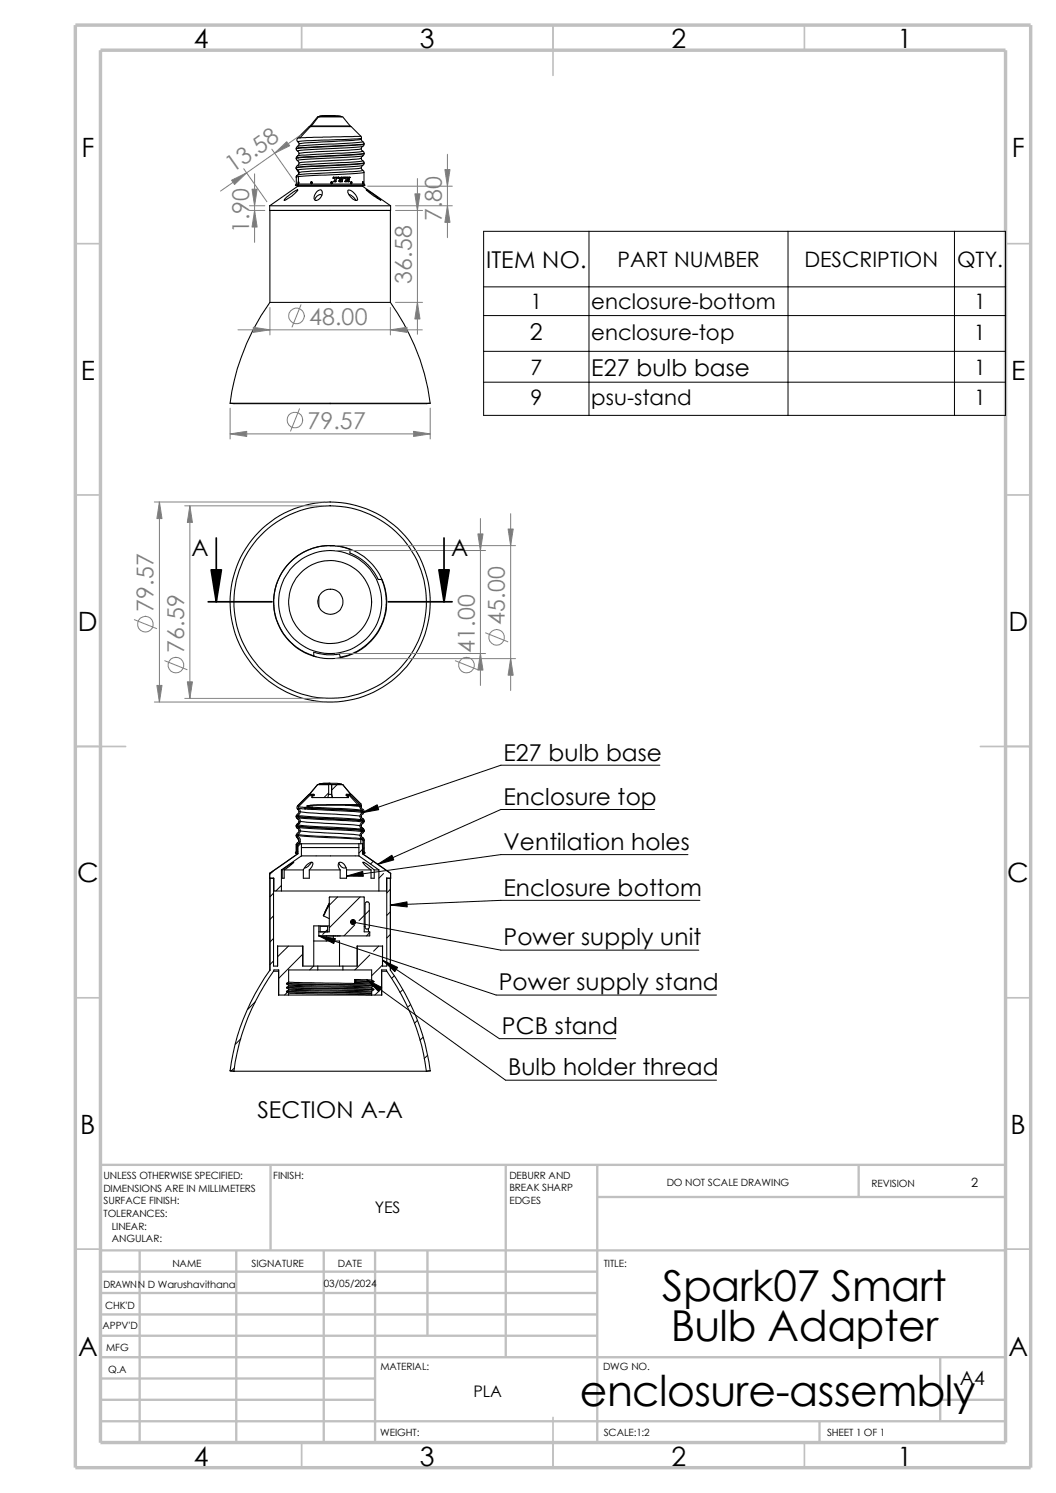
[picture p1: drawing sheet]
<svg xmlns="http://www.w3.org/2000/svg" width="210mm" height="297mm" viewBox="0 0 210 297" stroke-linecap="round" stroke-linejoin="round" font-family="sans-serif">
<g fill="none" stroke="#c0c0c0" stroke-width=".34">
<path d="M60 5v5M110 5v10M160 5v5M15 48.5h5M200 48.5h5M15 98.5h5M200 98.5h5M15 148.5h10M195 148.5h10M15 198.5h5M200 198.5h5M15 248.5h5"/>
<path d="M200 248.5h5M60 287v5M110 282v10M160 287v5"/>
</g>
<g fill="none" stroke="#c0c0c0" stroke-width=".47">
<path d="M53.8 231.7v17.1M100.6 231.7v38.3M118.8 238.1h81.2M118.8 231.7v55.3M170.8 231.7v6.4M200 231.7h-180v55.3M20 257.2h98.8M20 253h98.8M20 248.8h180M27.8 248.8v38.2M47 248.8v38.2M64.4 248.8v38.2"/>
<path d="M74.6 248.8v38.2M85 248.8v16.9M20 278.5h54.6M20 274.2h54.6M20 270h180M20 265.7h98.8M20 261.5h98.8M187 270v12.7M187 278.5h13M20 282.7h180M163 282.7v4.3"/>
</g>
<path d="M15 5h190v287h-190zM20 10h180v277h-180z" fill="none" stroke="#c0c0c0" stroke-width=".68" stroke-linecap="butt"/>
<g fill="none" stroke="#000" stroke-width=".21">
<path d="M56.9 39.4l.9-.8a1.88 1.88 0 0 1 1.4-.8 6.2 6.2 0 0 1-2.7 2.1zM58.8 36.8l.6 .2M58.8 36.8h.4M58.9 29.6l.3 .5M58.9 31.5l.3 .5M58.9 36.6l-.1 .2M58.9 35.2l.1-.3-.1 .4M58.9 33.4l.1 .3 .2 .1M58.9 36.6h.5M58.9 29.5v.1M58.9 31.5h.1M58.9 35.2v1.4"/>
<path d="M58.9 35.2h.1M58.9 33.4l.5 1.1M59.2 36.8h13.4M59.2 29.1l-.3 .4M59.2 31l-.3 .5M59.2 32.9l-.3 .5M59.2 27.5l-.1 .5 .1 .2M59.2 32l.3 .4M59.2 30.1l.3 .4M59.2 36.8l.2 .2M59.2 32h.1M59.2 33.8l.2 .7"/>
<path d="M59.2 33.8l.3 .5M59.2 37l-5.6 3.9M59.2 37h.1M59.2 37h12.9M59.3 28.2l.2 .4M59.3 28.2h.1M59.4 36.2h.1M59.4 29.4l-.5 .1M59.4 31.3l-.5 .2M59.4 33.2l-.5 .2M59.4 35.1l-.4 .1M59.4 33.3l-.5 .1"/>
<path d="M59.4 31.4l-.5 .1M59.4 29.5l-.5 .1M59.4 36.6l-.2 .2M59.4 36.4v.1M59.4 34.8h.1M59.4 29.4v.1M59.4 31.3v.1M59.4 33.2v.1M59.4 35.1v1.1M59.4 36.6h.1M59.4 36.2v.4M59.4 36.6h13"/>
<path d="M59.4 36.2v.2M59.4 34.5v.2M59.4 36.5h.1M59.4 36.5v.1M59.5 32.4l-.3 .5M59.5 30.5l-.3 .5M59.5 28.6l-.3 .5M59.5 34.3l-.2 .4M59.6 27.4l-.4 .1M61.7 25.1h.2M61.7 25.1v.1M61.7 25.2h-.2l-2.3 2.3"/>
<path d="M61.7 25.2l-2.1 2.2M61.7 25.2h8.1l2 1.9M61.8 36.4l.2 .1M61.8 36.4h.3M61.9 36.2a.22 .22 0 0 1 .2 .2 .22 .22 0 0 1-.2 .2M61.9 36.2a.22 .22 0 0 0-.1 .2 .22 .22 0 0 0 .1 .2M61.9 36.2h.1M61.9 25.1v.1M61.9 25.1h7.7M62 36.2l.1 .1M62 36.2l-.2 .2M62 36.5l-.1 .1"/>
<path d="M62.1 36.3l-.1 .2M63 38.1a.55 .55 0 0 1 .6-.3 .55 .55 0 0 1 .5 .4 1.42 1.42 0 0 1-1.4 1.6 1.24 1.24 0 0 1 .3-1.7zM63.3 23.2h-.1l-1.5 1.9M63.3 23.2l-1.4 1.9M63.3 23.2h4.9l1.4 1.9M63.4 23.2h.1M63.5 23.2h.1M63.5 23.2h4.4M63.6 23.2h4.2M63.6 23.2h.1M64 38.9a.82 .82 0 0 0-1.2 .4l-.2 .5M65.7 23l-2.2 .2"/>
<path d="M65.7 23l-2.1 .2M65.7 23l2.1 .2M65.8 36.4l.2 .1M65.8 36.4h.3M66 36.2a.21 .21 0 0 1 .2 .2 .21 .21 0 0 1-.2 .2M66 36.2a.21 .21 0 0 0-.3 .2 .21 .21 0 0 0 .3 .2M66 36.2h.1M66 36.5v.1M66 36.2l-.2 .2M66 36.2l.1 .2M66.1 36.4l-.1 .1M66.4 35.2l.1 .2"/>
<path d="M66.4 35.2l-.2 .2 .1 .1M66.4 36.2h.3M66.4 36.2h.1M66.5 36v.1M66.5 36.1l-.1 .1M66.5 35.4l-.2 .1M66.5 35.4h.1M66.7 35.3l-.2 .7M66.7 35.3h.1M66.7 35.3h.3M66.7 36.2h.1M66.7 36.1h.1"/>
<path d="M66.8 36.1h.1M66.8 36h.1M66.8 36l-.1 .1M66.8 36.1l-.1 .1M67 35.4l-.2 .6M67 35.3v.1M67 35.4h.1M67 35.3h.1M67.1 35.3h.1M67.4 35.2l-.2 .3 .2-.1M67.4 35.2v.2M67.4 35.4l-.2 .1"/>
<path d="M67.4 35.4h.1M67.6 36v.1M67.6 36.1h.1M67.6 36h.1M67.6 35.9v.1M67.6 35.9h.1M67.7 35.7l-.3 .2v.2h.3M67.7 35.9l-.1 .1M67.7 35.8v.1M67.7 35.8h.1M67.7 36.1h.1M67.7 35.6h.1"/>
<path d="M67.7 35.6l.1 .1M67.8 35.6v.1M67.8 35.6h.1M67.8 35.8h.1M67.8 35.7v.1M67.8 35.4v.2M67.8 35.4l-.1 .2M67.8 35.7h.1M67.8 35.4h.1M67.8 23.2h.1M67.9 35.3l-.1 .1M67.9 35.3h.1"/>
<path d="M67.9 23.2h.1M68 35.3h-.1M68 36.1h.1M68 35.3l-.4 .1-.1 .2 .2 .1M68 36.2h.1M68 36h.1M68 36v.1M68 36.1v.1M68.1 36.1l-.1 .1M68.1 36.1h.1M68.2 35.4l-.2 .6M68.2 35.4h.1"/>
<path d="M68.2 35.3v.1M68.2 35.3h.1M68.3 35.3l-.1 .1M68.3 35.3h.1M68.3 35.3h-.1M68.3 35.3h-.3l-.3 .9h.3M68.6 35.2v.2M68.6 36.2h.1M68.6 35.4l-.1 .1M68.6 35.4h.1M68.7 36v.1M68.7 36.1l-.1 .1"/>
<path d="M68.7 35.4l-.1-.2-.1 .1v.2M68.7 35.4l-.2 .1M69 35.8l.4-.5v.7M69 35.8v.2l.1-.2M69 35.8h.1M69.1 35.4l-.3 .8M69.1 35.4h.1M69.1 35.3h.1M69.1 35.4l-.2 .8h-.3M69.1 35.3v.1M69.1 35.8v.4l.3-.1M69.2 35.3h-.1"/>
<path d="M69.2 35.3h.1M69.2 35.3h-.4l-.1 .7M69.2 37.8a1.22 1.22 0 0 1 1.3 .7 1.09 1.09 0 0 1 .5 1.4 2.23 2.23 0 0 1-1.8-1.9zM69.3 35.3v.7M69.3 36h.1M69.3 36.1h.1M69.3 36.1v.1M69.4 36.1h.1M69.4 36v.1M69.4 38.7a2.57 2.57 0 0 1 1.5 1.2M69.4 35.3h.2M69.4 35.3h.1"/>
<path d="M69.4 35.3l.1 .1M69.5 35.4l-.1 .5 .1-.5M69.5 35.4h.1M69.5 35.4l-.1 .3M69.6 35.3l-.1 .1M69.6 35.3h.1M69.6 25.1v.1M69.7 36.4h.2M69.8 36.3v.1M69.8 36.4v.1M69.8 36.2v.1M69.8 36.2l.1 .2"/>
<path d="M69.8 36.2a.22 .22 0 0 1 .2 .2 .22 .22 0 0 1-.2 .2M69.8 36.2l-.1 .1 .1 .3M69.8 36.2h.1M69.8 36.5v.1M69.9 36.4l-.1 .1M71.8 27.1l-12.2 .3M71.8 27.1v.6M71.8 27.6l-10.7 .4-1.8 .2M71.8 27.7l-1.7 .2-9.6 .5-1 .3M71.8 29.6l-2.5 .3-6.4 .3-3.4 .3M71.8 31.5l-2.5 .3-6.4 .3-3.4 .3M71.8 33.4l-3.5 .3-6.3 .3-2.5 .3"/>
<path d="M71.8 27.7l.3 .5M71.8 29.6l.1 .2 .2 .3M71.8 31.5l.3 .5M71.8 33.4l.3 .5M72.1 36.4h.1M72.1 37l5.6 3.9M72.1 37h.1M72.1 32a85.7 85.7 0 0 1-11 .7l-1.9 .2M72.1 30.1l-2.1 .3-9.9 .5-.9 .1M72.1 28.2l-.1 .1-1.5 .1-11.3 .7M72.1 33.9l-2.1 .3-9.9 .5-.9 .1-.2 .4M72.1 33.9l.3 .4"/>
<path d="M72.1 32l.3 .4M72.1 30.1l.3 .4M72.1 28.2l.3 .4M72.1 29.1l-.3 .5M72.1 31l-.2 .2-.1 .3M72.1 32.9l-.3 .5M72.1 36.2v.2M72.1 29.1l-11.6 .7-1.3 .3M72.1 31l-11.4 .7-1.5 .3M72.1 32.9l-1.4 .2-9.8 .5-1.7 .2M72.1 36.4l.1 .2M72.2 36.2v.4"/>
<path d="M72.2 36.2h-.1M72.4 36.6l.2 .2M72.4 32.5l-.3 .4M72.4 30.6l-.3 .4M72.4 28.6v.1M72.4 30.5v.1M72.4 32.4v.1M72.4 34.3v2.3M72.4 32.5l-2.1 .2-10.9 .6M72.4 30.6l-2.1 .2-10.9 .6M72.4 28.7l-.6 .1-12.4 .7M72.4 28.7l-.1 .3-.2 .1"/>
<path d="M72.4 28.6l-.6 .1-12.4 .7M72.4 30.5l-2.1 .2-10.9 .6M72.4 32.4l-2.1 .2-10.9 .6M72.4 34.3l-2.1 .2-10.9 .6M72.6 36.8l-.2 .2h-13M72.8 37.7l1.2 .7 1.7 1.4-1.4-.8zM53.6 40.9v1h24.1h-24v18.3M53.6 40.9h24.1M54.4 41.9h.1M76.9 41.9h.1M77.7 40.9l-.1 19.3M53.7 60.2a44.8 44.8 0 0 0-7.9 20"/>
<path d="M53.7 60.2h23.9M77.6 60.2a44.6 44.6 0 0 1 8 20M45.8 80.2h39.8M63.4 118.7v2M65.7 108.6l1.9 .1 2 .6v.7M65.7 108.5l-2.1 .2-1.7 .5-1.8 .8-1.7 1.2-1.8 2-1 1.5-.7 1.8-.3 1.4-.2 2.4 .2 1.5 .7 2.3 1 1.8 1 1.4 1.8 1.5 1.5 1 1.8 .7M69.6 110l1.7 .9 1.2 .8 1.5 1.6 1.2 2h.7l.8 2.7 .1 2.7-.3 1.9-.6 1.7-1.1 1.9-1.1 1.3-1.3 1.2-1.4 .9-1.5 .7-1.9 .4M62.9 130.6l-.5-.1v-.7l2.5 .5 2.6-.2 .2 .7M61.5 158l-2.3 2.3M61.5 158h.9v.3h-.8l-2.2 2.2M61.7 157.9v.1M61.7 157.9h.1"/>
<path d="M62.1 158.3v.4h3.1M63.5 156h.1M63.5 156l-.1 .1M65.2 158.7h.9M65.4 158l-.2 .7M65.4 156.1v1.9M65.4 158h.6M65.5 155.8h1.5l.8 .2M65.5 155.8h.2l-1.9 .1-.3 .1M65.5 155.8l-2 .2M66 158h.1M66 158l.1 .7"/>
<path d="M66 156.1v1.9M66.1 158.7h.1M66.1 158.7h3.2M67.8 156h.1M67.9 156v.1M68.2 156.1l1.4 1.8M68.2 156.1h-5l-1.5 1.8M69.3 158.3v.4M69.5 158.3l1.7 1.8M69.6 157.9v.1M69.6 157.9h.1M69.8 158l2 1.9"/>
<path d="M69.9 158h-1v.3h.9l1.8 1.8M71.8 159.9v.6M71.8 159.9h.1M53.6 173.7v1h.8M53.6 173.7h.1M53.7 174.7v18.3M54.4 174.7v17.5h.8v-4h5v4M54.4 174.7v2.5h1.6M56 173.1h.1M56 177.2h19.4M56 173.1v4.1M56.1 173.1v1.6h.4v-1.6"/>
<path d="M56.1 173.1l2.3-1.6-1.9 1.6M56.5 173.1h3.8M58.8 169.7l.1 .1M58.8 169.7h.1M58.8 169.5v.2M58.9 164.3l.3 .5M58.9 162.4l.3 .5M58.9 167.9v.1M58.9 164.3l.2 .5M58.9 162.4l.2 .5M58.9 169.4l-.1 .3M58.9 169.8h.3"/>
<path d="M58.9 166.2l.2 .5M58.9 162.3v.1M58.9 164.3h.1M58.9 166.2h.1M58.9 168.1v1.3M58.9 166.1h.1M58.9 164.2h.1M58.9 162.3h.1M58.9 169.4v.1M58.9 168.1h.1M58.9 162.4h.1M58.9 169.4h.1"/>
<path d="M58.9 169.8h.1M58.9 166.2l.5 1.1-.3-.6M59.1 166.2l2.1 .2 10.6 .6M59.1 164.3l2.1 .2 10.6 .6M59.1 162.3l1.2 .3 11.5 .6M59.1 166.7a.62 .62 0 0 1 .3 .5 .62 .62 0 0 1-.3 .6l-.2 .3M59.1 160.9l.1 .1M59.1 164.8h.1M59.1 162.9h.1M59.1 164.3l2.1 .3 10.6 .6M59.1 168.1h.1M59.1 166.2l.2 .2"/>
<path d="M59.1 164.3l.5 .5 .1 .5M59.1 162.4l.5 .5 .1 .5M59.1 162.9l.3 .1 .1 .4M59.1 164.8l.3 .1 .1 .4M59.1 166.2h.1M59.1 162.4h.1M59.1 168.1l.1 1.3M59.1 162.3v.1M59.1 164.3h.1M59.2 162.9l.2 .2M59.2 164.8l.2 .2M59.2 160.3l-.1 .4 .1 .3"/>
<path d="M59.2 169.4h.1M59.2 160.3h.1M59.2 169.4l-.3 .4M59.2 162.5l12.6 .8M59.2 161l.2 .2M59.2 161l.3 .5M59.2 169.8l-5.6 3.9M59.2 169.8h.1M59.3 166l-.2 .2M59.3 164.1l-.2 .2M59.3 162.2l-.2 .1M59.3 166l2.1 .2 10.6 .7"/>
<path d="M59.3 164.1l2.1 .2 10.6 .7M59.3 162.2l2.1 .2 10.6 .7M59.3 166.4a.95 .95 0 0 1-.2 1.7M59.4 160.5l1.3 .1M59.4 160.5l-.1 .2 .3 .3 .1 .5M59.4 164.6l12.7 .9M59.4 162.7l11.4 .7 1.3 .2M59.4 160.8l1.3 .2M59.5 165.3l-.6 .9M59.5 163.4l-.6 .9M59.5 161.5l-.6 .8M59.5 161.5l-.1 .1"/>
<path d="M59.5 163.4h-.1M59.5 165.3l-.1 .1M59.5 163.4h.1M59.5 165.3h.1M59.5 161.5h.1M59.6 167.5l-.2 .4M59.7 167.4l-.2 .5M59.7 161.5l1.3 .2 8.6 .4 2 .3M59.7 165.3l2.1 .2 8.5 .5 1.3 .2M59.7 163.4l1.3 .2 9.3 .5 1.3 .2M59.7 165.3l-.1 .3-.3 .4M59.7 163.4l-.1 .3-.3 .4"/>
<path d="M59.7 161.5l-.1 .3-.3 .4M59.9 170.3l-3.9 2.8M59.9 167.9h-.7v1.9M59.9 170.3h.1M59.9 167.9v2.4M59.9 167.9h11.5M60.3 173.1v1.6h1.2v-1.6M60.3 173.1a2.05 2.05 0 0 1 1.8-1.5 1.43 1.43 0 0 1-.6 1.5M60.7 161l9.4 .4 2 .3M60.7 160.7v.1M60.7 160.7h1.3M60.7 160.8v.2"/>
<path d="M60.7 160.7h.1M60.7 160.7l11.1 .7M60.7 160.6h1.4M60.7 160.6v.1M61.5 173.1h6.1M62 171.5a2.19 2.19 0 0 1-1.5 1.2M62 160.7l9.8 .6M62.1 160.6l-.1 .1M62.1 160.6l9.8 .6M62.1 160.6h.1M65.5 179.9l-.2 .4M67.4 171.7a1.02 1.02 0 0 0 1.4 .9"/>
<path d="M67.6 173.1v1.6h1.3v-1.6M67.6 173.1a1.03 1.03 0 0 1 0-1.6 1.47 1.47 0 0 1 1.3 1.6M68.7 160.2l2.9 .3M68.7 160.2l2.9 .1M68.7 160.2h-4.8a6.8 6.8 0 0 0-2.8 .2l1 .2M68.9 173.1h4.9M71.2 160.1h.4M71.2 160.1h-8l-2.2 .3 1.1 .2M71.4 168.6h-11.5M71.4 170.3h-11.5M71.4 170.3l4 2.8M71.4 167.9h.7"/>
<path d="M71.4 167.9v2.4M71.6 166.2l.1 .5 .5 .4-.1 2.3M71.6 164.3l.1 .5 .5 .4M71.6 162.4l.1 .5 .4 .3 .1 .2M71.6 160.5l.1 .5 .5 .5M71.6 160.1v.2M71.6 160.3v.2M71.8 167l.3 .1M71.8 163.2l.3 .1M71.8 161.3l.3 .1M71.8 165.2l.4 .1M71.8 163.3l.4 .1"/>
<path d="M71.8 161.4l.4 .1M71.8 161.3v.1M71.8 163.2v.1M71.8 165.1v.1M71.8 167v.9M71.8 165.1l.4 .1M71.8 162.4l.2 .4 .2 .1M71.8 164.3l.2 .4 .2 .1M71.8 166.2l.4 .5M71.8 160.5l.6 .9M71.8 160.4v.1M71.8 162.3v.1"/>
<path d="M71.8 164.2v.1M71.8 166.1v.1M71.8 164.3h.1M71.8 166.2h.1M71.8 162.4h.1M71.9 162.7l.4 .2 .1 .4M71.9 164.6l.2 .2M71.9 166.5l.2 .2M71.9 161.2h.1M72.1 161.7l-.4 .4-.1 .3M72.1 165.5l-.4 .4-.1 .3M72.1 163.6l-.4 .4-.1 .3"/>
<path d="M72.1 169.4h.1M72.1 169.8l5.6 3.9M72.1 167.9v1.9M72.1 162.9h.1M72.1 169.8h.1M72.1 169.8h.3M72.1 166.7l.3 .4M72.1 164.8l.3 .4M72.1 164.8h.1M72.1 166.7h.1M72.1 169.4l.3 .4M72.2 166.7l.2 .4"/>
<path d="M72.2 164.8l.2 .4M72.2 162.9l.2 .4M72.2 165.3l-.1 .2M72.2 163.4l-.1 .2M72.2 161.5l-.1 .2M72.2 165.2v.1M72.4 165.3l-.6 .9M72.4 163.4l-.6 .9M72.4 161.5l-.6 .9M72.4 169.4l.2 .3M72.4 161.4v.1M72.4 163.3v.1"/>
<path d="M72.4 165.2v.1M72.4 167.1v2.3M72.4 165.4h.1M72.4 163.5h.1M72.4 161.6h.1M72.4 165.3h.1M72.4 163.4h.1M72.4 167.1h.1M72.4 165.2h.1M72.4 163.3h.1M72.4 161.4h.1M72.4 161.5h.1"/>
<path d="M72.4 169.4h.1M72.4 169.8h.1M72.6 169.7l-.2 .1M72.6 169.7h.1M72.6 179.6l.3-.1a.4 .4 0 0 1 .4 0 .4 .4 0 0 1 .1 .4v4.5a.43 .43 0 0 1-.4 .4 .43 .43 0 0 1-.4-.4zM73.8 173.1l-.9-.7-.8-.9 .7 .3 1.6 1.3M73.8 173.1v1.6h.6v-1.6M74.4 173.1h1M75.4 177.2h1.5M75.4 173.1v4.1M76.9 174.7v17.5h-.8v-4M76.9 174.7v2.5"/>
<path d="M76.9 174.7h.8M77.7 173.7l-.1 19.3M77.7 173.7h.1M53.7 193a43.9 43.9 0 0 0-7.9 20M53.7 193h.1M54.4 193.2h1M54.4 193.2l.1-.2h.9v5h2M54.4 193.2a43.3 43.3 0 0 0-7.9 19.9M57 197.3l16.9 .4M57 195.7l.4 .3M57 196.5l.4 .3M57 197.3l.4 .3"/>
<path d="M57 195.7h.1M57 196.5h.1M57 196.5l17.2 .4M57 195.7l17.2 .4M57.1 197.2l16.8 .4M57.1 195.7l17.2 .3M57.1 196.4l17.2 .4M57.4 196l16.5 .4M57.4 196.8l16.5 .3M57.4 197.6l16.5 .4M57.4 197l16.5 .4M57.4 198h16.5"/>
<path d="M57.4 195.4l-.4 .3M57.4 196.2l-.4 .3M57.4 197l-.4 .3M57.4 195.4h.1M57.4 196.2h.1M57.4 197h.1M57.4 196v.2M57.4 196.8v.2M57.4 197.6v.4M57.4 195.4l16.4 .3M57.4 196.2l16.4 .4M60.2 188.2v4h3"/>
<path d="M62.4 187.2h5.1v5M63.2 193h-5.8v2.4M63.2 192.2v.8M63.2 193h5M63.2 192.2h5M63.4 184.2v2h10.1v-.8h-1.1v-7h-6.9v7h-2.1M63.7 185.4v-1.1h1.5v1.1M64.3 182.2l1.2 .6M64.7 181.4l.8-1.7-1.2 2.5M64.9 186.2v1M65.3 180.3l.2 .1M65.3 180.3l-1 1.9"/>
<path d="M65.5 184.2h-3.1v8M66.3 186.2v1M68.2 193h5.7v2M68.2 192.2v.8M70.5 194.9l.3 .2M70.5 194.9v.6M70.5 195.5h3.4M70.5 194.9h3.4M70.8 195.2l-.3 .3M70.8 195.1v.1M70.8 195.2l3.5 .1M70.8 195.1l3.5 .1"/>
<path d="M72.4 184.3h.2M73.3 184.7v.7M73.9 195.7h.1M73.9 196.6h.1M73.9 195.7l.4 .3M73.9 196.6l.4 .2M73.9 195l.4 .2M73.9 195.6h.1M73.9 195h.1M73.9 195.6v.1M73.9 196.4v.2M73.9 197.1v.9"/>
<path d="M74.3 196l-.4 .4M74.3 196.8l-.4 .3M74.3 195.3l-.4 .3M74.3 195.2h.1M74.3 195.2v.1M75.9 193.2h1M76.1 188.2h-5.1v4h-2.8M76.9 193.2l-.1-.2h-.9v5h-2M76.9 193.2a43.4 43.4 0 0 1 7.9 19.9M77.6 193h.1M77.6 193a43.9 43.9 0 0 1 8 20M45.8 213l.7 .1"/>
<path d="M45.8 213h.1M46.5 213.1h.1M46.5 213.1h38.3M84.8 213.1h.1M85.6 213l-.8 .1M85.6 213h.1"/>
<circle cx="65.6" cy="119.8" r="11.2"/>
<circle cx="65.7" cy="119.8" r="19.1"/>
<circle cx="65.7" cy="119.8" r="19.9"/>
<circle cx="65.7" cy="119.8" r="8.3"/>
<circle cx="65.7" cy="119.8" r="10.3"/>
<circle cx="65.7" cy="119.7" r="2.49"/>
</g>
<g fill="none" stroke="#000" stroke-width=".2">
<path d="M96.2 46h103.8v36.6h-103.8zM96.2 57.1h103.8M117.1 46v36.6M156.7 46v36.6M189.8 46v36.6M96.2 62.8h103.8M96.2 69.9h103.8M96.2 76h103.8M65.4 157.7l-1 1M67.3 155.9l-1.3 1.3M69.3 158.4l-.4 .3M69.6 157.9l-.3 .4"/>
<path d="M131.2 152.2h-31.6l-27.5 9.5M54.4 173.3l-.8 .6M54.4 177.7l-.7 .7M56 176.1l-1.1 1.1M59.1 168.4l-.2 .3M59.7 163.4l-.8 .8M59.8 167.9l-.6 .5M67.1 178.4l-1.6 1.7M71.6 178.4l-6.1 6.2M71.9 160.2l-.3 .3M72 164.6l-.2 .2M72.1 169l-.7 .7"/>
<path d="M72.4 168.7l-.2 .2M74.3 171.3l-.6 .6M76.3 173.8l-.9 .9M77.6 176.9l-.7 .7M130.2 161h-30.6l-24.5 11M136.8 170h-37.2l-30.7 4.3M139.2 179.1h-39.6l-22 .9M50.8 199.3l-1.6 1.5M54.4 182.2l-.7 .7M54.4 186.7l-.7 .7M54.4 191.2l-.7 .7M57.1 197.4l-.5 .6"/>
<path d="M57.4 188.2l-2.2 2.1M60.2 189.8l-4.8 4.8M62.4 192.2l-.8 .8M63.4 186.2l35.3 11.8h43.8M65.2 184.9l-1 1M70.2 183.4l29.4 5.6h39.4M70.5 184l-2.1 2.2M72.4 182.1l-1 1M72.9 194.9l27.6 20h42M73.4 181.1l-.8 .8M73.5 190l-2.9 3M73.5 185.5l-.6 .7"/>
<path d="M75.3 188.2l-1 1M75.3 197.2l-.8 .8M76.1 192l-2.2 2.1M76.1 191l23.2 15.6h23.2M77.6 181.4l-.7 .7M77.6 185.9l-.7 .7M78.4 194.1l-.5 .5M80.1 196.9l-.6 .5M81.7 199.9l-.5 .3M46.7 212.4l-.7 .7M47.9 206.7l-1.1 1M83 203l-.6 .6"/>
<path d="M84.2 206.3l-.7 .6M85 209.9l-.6 .7"/>
</g>
<g fill="none" stroke="#808080" stroke-width=".2">
<path d="M48.5 33.6l4.6 6.5M50.6 34.6v13.6M54.1 29.7l4.5 6.5M59.8 26.8l-15.9 11.2M73.1 37h16.9M83 35.5v31M89 30.7v16.6M49.6 41.9h3.1M49.6 40.9h3.1M78.7 41.9h5.3M78.7 40.9h11.3M47.3 65.6h36.7"/>
<path d="M53.7 61.2v5.4M59.9 60.6l-1.8 4.5M77.6 61.2v5.4M78.7 60.2h5.3M30.7 99.9h33.9M31.7 99.9v39.8M45.8 86.3h39.8M45.8 81.2v6.1M59.6 81.3l-1.8 4.5M85.6 81.2v6.1M36.7 100.6h27.9M37.8 100.6v38.3"/>
<path d="M66.7 108.5h35.8M66.7 109.5h29.9M95.5 103.2v33.2M101.6 102.2v35.2M26.7 123.3l4.5 1.8M30.7 139.7h33.9M32.8 131.4l4.4 1.8M36.7 138.9h27.9M66.7 131h35.8M66.7 130h29.9M90.6 131.4l4.4 1.8M96.6 125.9l4.4 1.8"/>
<circle cx="59" cy="62.9" r="1.56"/>
<circle cx="58.6" cy="83.6" r="1.56"/>
<circle cx="28.9" cy="124.2" r="1.57"/>
<circle cx="35" cy="132.3" r="1.55"/>
<circle cx="92.8" cy="132.3" r="1.55"/>
<circle cx="98.8" cy="126.8" r="1.56"/>
</g>
<g fill="#808080" stroke="#808080" stroke-width=".2">
<path d="M31.7 99.9l.5 3.3h-1z"/>
<path d="M31.2 136.4h1l-.5 3.3z"/>
<path d="M37.8 100.6l.5 3.3h-1z"/>
<path d="M37.3 135.6h1l-.5 3.3z"/>
<path d="M101 105.2h1.1l-.5 3.3z"/>
<path d="M101.6 131l.5 3.3h-1.1z"/>
<path d="M95 106.2h1.1l-.6 3.3z"/>
<path d="M95.5 130l.6 3.3h-1.1z"/>
<path d="M77.6 65.6l3.3-.5v1z"/>
<path d="M50.4 65.1l3.3 .5-3.3 .5z"/>
<path d="M50.1 37.6h1l-.5 3.3z"/>
<path d="M50.6 41.9l.5 3.3h-1z"/>
<path d="M54.6 30.5l2.4-2.3 .6 .8z"/>
<path d="M46.1 35.9l3-1.5-2.4 2.3z"/>
<path d="M45.8 86.3l3.3-.5v1z"/>
<path d="M82.3 85.8l3.3 .5-3.3 .5z"/>
<path d="M82.5 38.6h1l-.5 3.3z"/>
<path d="M83 60.2l.5 3.3h-1z"/>
<path d="M89 40.9l.5 3.3h-1z"/>
<path d="M88.5 33.7h1l-.5 3.3z"/>
</g>
<path d="M42 113.4h2l-1 6.3zM87.3 113.4h2l-1 6.3z" fill="#000" stroke="#000" stroke-width=".34"/>
<path d="M41.4 119.7h12.7M43 107v12.7M77.2 119.7h12.7M88.3 107v12.7" fill="none" stroke="#000" stroke-width=".34"/>
<g fill="#000" stroke="#000" stroke-width=".2">
<path d="M68.9 174.3l3.2-.9 .2 .9zM72.1 161.7l2.9-1.6 .3 1zM75.1 172l2.8-1.9 .4 1zM63.4 186.2l3.3 .5-.3 1zM72.9 194.9l3 1.5-.6 .9zM76.1 191l3 1.4-.6 .9zM77.6 180l3.3-.6 .1 1z"/>
<path d="M69.8 183.2a.5 .5 0 0 1 .8-.2 .5 .5 0 0 1-.2 .8 .5 .5 0 0 1-.7-.5l.5 .1-.5-.1z" fill-rule="evenodd"/>
</g>
<g font-size="8.5">
<text x="131.7" y="258.7">Spark07 Smart</text>
<text x="133.4" y="266.9">Bulb Adapter</text>
<text x="115.3" y="279.7">enclosure-assembly</text>
</g>
<g font-size="5.3">
<text x="38.5" y="9.6">4</text>
<text x="83.5" y="9.6">3</text>
<text x="133.5" y="9.6">2</text>
<text x="178.5" y="9.6">1</text>
<text x="16.2" y="31.3">F</text>
<text x="201.2" y="31.3">F</text>
<text x="16" y="75.6">E</text>
<text x="201.1" y="75.6">E</text>
<text x="15.5" y="125.6">D</text>
<text x="200.6" y="125.6">D</text>
<text x="15.3" y="175.6">C</text>
<text x="200.3" y="175.6">C</text>
<text x="16" y="225.6">B</text>
<text x="201" y="225.6">B</text>
<text x="15.5" y="269.8">A</text>
<text x="200.5" y="269.8">A</text>
<text x="38.5" y="291.6">4</text>
<text x="83.5" y="291.6">3</text>
<text x="133.5" y="291.6">2</text>
<text x="178.5" y="291.6">1</text>
</g>
<g font-size="4.6" fill="#808080">
<text x="46.3" y="34.5" transform="rotate(-35 46.3 34.5)">13.58</text>
<text x="49.5" y="46.4" transform="rotate(-90 49.5 46.4)">1.90</text>
<text x="87.9" y="44" transform="rotate(-90 87.9 44)">7.80</text>
<text x="81.9" y="56.4" transform="rotate(-90 81.9 56.4)">36.58</text>
<text x="61.5" y="64.6">48.00</text>
<text x="61.2" y="85.3">79.57</text>
<text x="30.5" y="121.7" transform="rotate(-90 30.5 121.7)">79.57</text>
<text x="100.4" y="124.3" transform="rotate(-90 100.4 124.3)">45.00</text>
<text x="36.6" y="129.8" transform="rotate(-90 36.6 129.8)">76.59</text>
<text x="94.4" y="129.8" transform="rotate(-90 94.4 129.8)">41.00</text>
</g>
<g font-size="4.6">
<text x="96.7" y="53.3">ITEM NO.</text>
<text x="105.4" y="67.7">2</text>
<text x="117.6" y="74.7">E27 bulb base</text>
<text x="38.1" y="110.6">A</text>
<text x="89.7" y="110.6">A</text>
<text x="100.1" y="151.3">E27 bulb base</text>
<text x="100.1" y="160.1">Enclosure top</text>
<text x="100.1" y="169">Ventilation holes</text>
<text x="100.1" y="178.2">Enclosure bottom</text>
<text x="100.1" y="188.1">Power supply unit</text>
<text x="99.2" y="197">Power supply stand</text>
<text x="99.8" y="205.7">PCB stand</text>
<text x="101" y="214">Bulb holder thread</text>
<text x="51.2" y="222.5">SECTION A-A</text>
</g>
<g font-size="4.2">
<text x="122.8" y="53.1">PART NUMBER</text>
<text x="160" y="53.1">DESCRIPTION</text>
<text x="190.3" y="53.1">QTY.</text>
<text x="105.5" y="61.5">1</text>
<text x="117.6" y="61.5">enclosure-bottom</text>
<text x="193.7" y="61.5">1</text>
<text x="117.6" y="67.6">enclosure-top</text>
<text x="193.7" y="67.6">1</text>
<text x="105.5" y="74.5">7</text>
<text x="193.7" y="74.5">1</text>
<text x="105.5" y="80.5">9</text>
<text x="117.6" y="80.5">psu-stand</text>
<text x="193.7" y="80.5">1</text>
</g>
<text font-size="3.9" x="190.9" y="275.5">A4</text>
<g font-size="3.2">
<text x="74.5" y="241.4">YES</text>
<text x="94.2" y="277.9">PLA</text>
</g>
<text font-size="2.5" x="193.2" y="236.1">2</text>
<g font-size="2">
<text x="20.6" y="234.6">UNLESS OTHERWISE SPECIFIED:</text>
<text x="20.6" y="237.1">DIMENSIONS ARE IN MILLIMETERS</text>
<text x="20.6" y="239.6">SURFACE FINISH:</text>
<text x="54.4" y="234.6">FINISH:</text>
<text x="101.3" y="237">BREAK SHARP</text>
<text x="101.3" y="239.5">EDGES</text>
<text x="101.3" y="234.5">DEBURR AND</text>
<text x="132.6" y="236">DO NOT SCALE DRAWING</text>
<text x="173.3" y="236.2">REVISION</text>
<text x="20.6" y="242.1">TOLERANCES:</text>
<text x="22.2" y="244.6">LINEAR:</text>
<text x="22.2" y="247.1">ANGULAR:</text>
<text x="50" y="252">SIGNATURE</text>
<text x="67.2" y="252">DATE</text>
<text x="120.1" y="252">TITLE:</text>
<text x="20.6" y="256.2">DRAWNN D Warushavithana</text>
<text x="34.3" y="252.1">NAME</text>
<text x="64.4" y="256">03/05/2024</text>
<text x="20.9" y="260.4">CHK'D</text>
<text x="20.4" y="264.5">APPV'D</text>
<text x="21.1" y="268.8">MFG</text>
<text x="21.5" y="273.1">Q.A</text>
<text x="75.6" y="272.5">MATERIAL:</text>
<text x="119.9" y="272.5">DWG NO.</text>
<text x="75.6" y="285.6">WEIGHT:</text>
<text x="120.1" y="285.6">SCALE:1:2</text>
<text x="164.5" y="285.6">SHEET 1 OF 1</text>
</g>
</svg>
